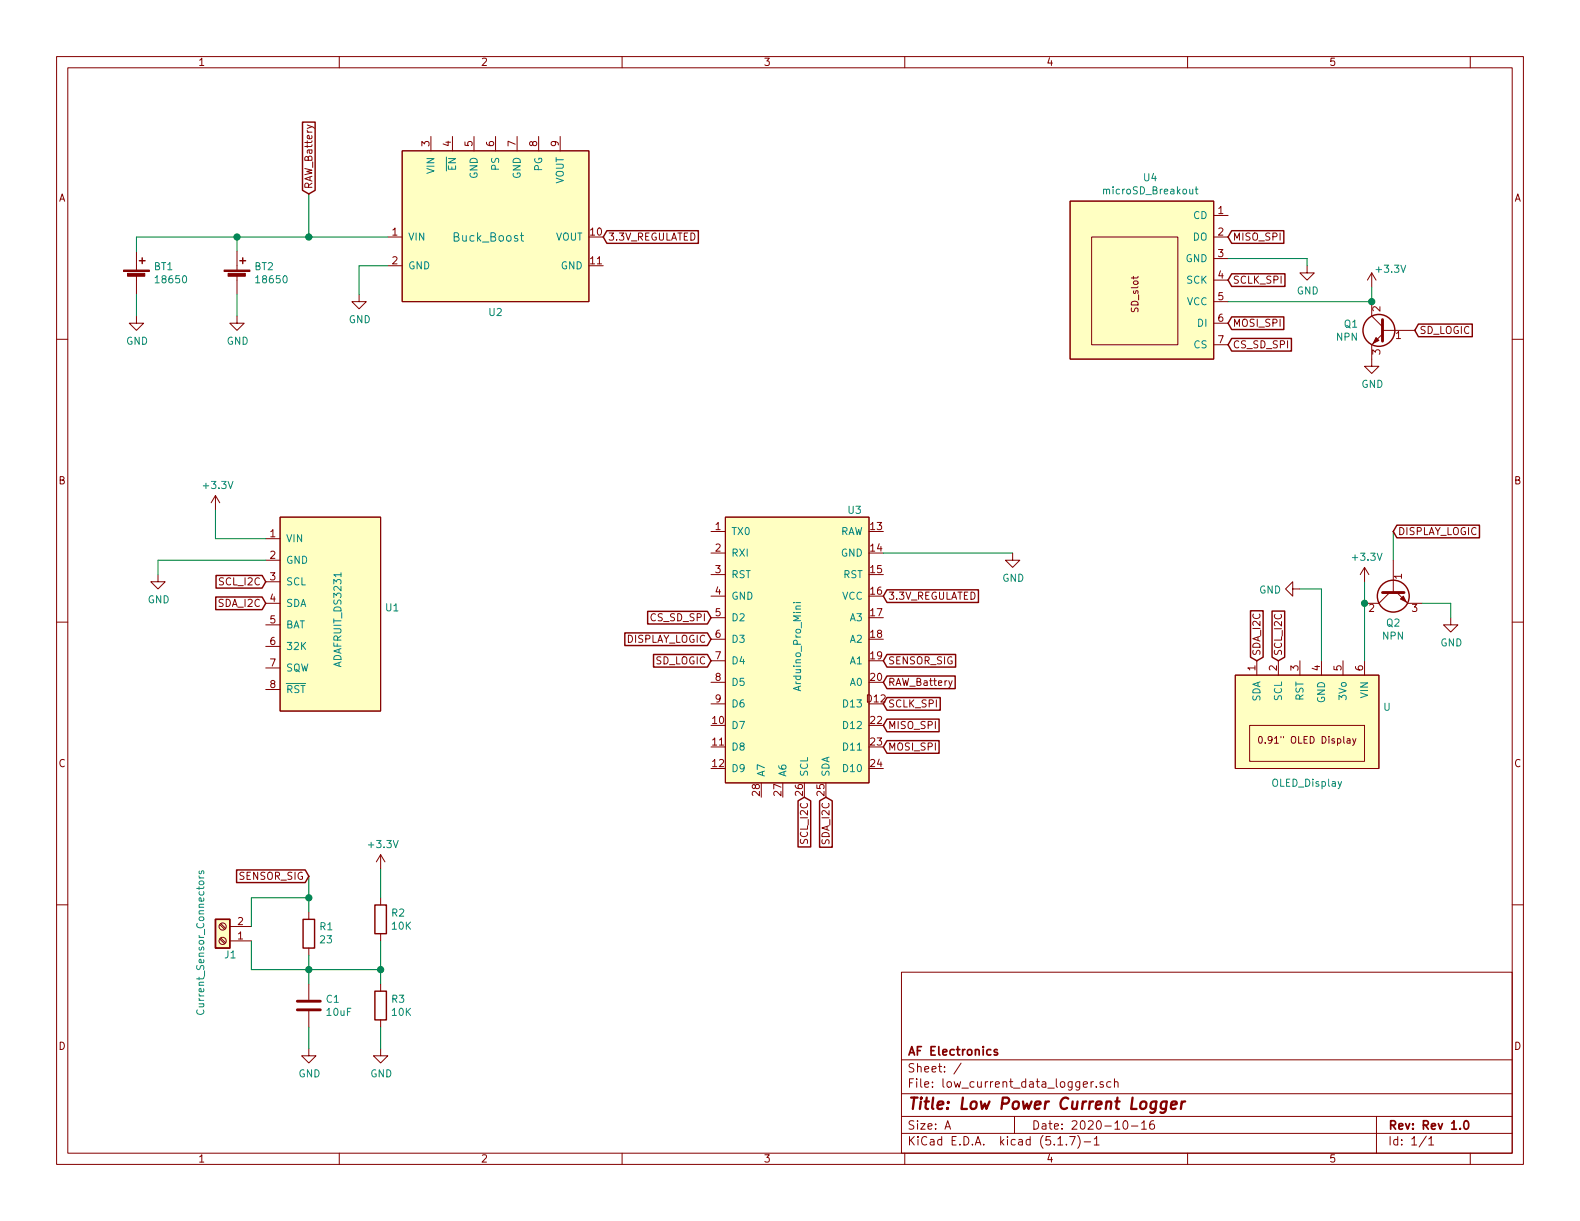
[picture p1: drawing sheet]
<svg xmlns="http://www.w3.org/2000/svg" width="279mm" height="216mm" viewBox="0 0 279 216" stroke-linecap="round" stroke-linejoin="round" font-family="sans-serif">
<g fill="none" stroke="#840000" stroke-width=".18">
<path d="M10 10h259.4v195.9h-259.4zM12 12h255.4v191.9h-255.4zM60 10v2M110 10v2M160 10v2M210 10v2M260 10v2M54.3 22.1l1.2 .4 .1 .2M71.1 26.7h33v26.6h-33zM76.2 24.1v2.6M80 24.1v2.6M83.8 24.1v2.6"/>
<path d="M87.6 24.1v2.6M91.4 24.1v2.6M95.2 24.1v2.6M99.1 24.1v2.6M189.2 35.6h25.4v27.9h-25.4zM214.6 38.1h2.6M10 60h2M24.1 55.9v1.3h1.3l-1.3 1.2-1.2-1.2h1.2M24.1 44.5v3.3M24.1 48.8v3.3M41.9 55.9v1.3h1.3l-1.3 1.2-1.3-1.2h1.3M41.9 44.5v3.3"/>
<path d="M41.9 48.8v3.3M63.5 52.1v1.2h1.3l-1.3 1.3-1.3-1.3h1.3M68.6 41.9h2.5M68.6 47h2.5M193 41.9h15.3v19.1h-15.3zM214.6 41.9h2.6M214.6 45.7h2.6M214.6 49.5h2.6M214.6 53.3h2.6M214.6 57.2h2.6M231.1 47v1.3h1.3l-1.3 1.2-1.2-1.2h1.2M242.6 48.3l-.8 1.2"/>
<path d="M242.6 48.3v2.5M242.6 53.3v2.6l1.9 1.9M242.6 48.3l.7 1.2M244.5 59.1l-1.9 1.9v3.8h1.2l-1.2 1.2-1.3-1.2h1.3M244.5 58.4h5.7M267.4 60h2M214.6 61h2.6M38.1 87.6l-.8 1.3M38.1 87.6v2.6M38.1 87.6l.8 1.3M47 95.3h2.5M47 99.1h2.5"/>
<path d="M49.5 91.4h17.8v34.3h-17.8zM125.7 94h2.6M125.7 97.8h2.6M128.3 91.4h25.4v47h-25.4zM179.1 97.8v1.3h1.2l-1.2 1.2-1.3-1.2h1.3M246.4 99.1v5.7M10 110h2M27.9 101.6v1.3h1.3l-1.3 1.2-1.2-1.2h1.2M47 102.9h2.5M47 106.7h2.5M47 110.5h2.5M47 114.3h2.5"/>
<path d="M47 118.1h2.5M125.7 101.6h2.6M125.7 105.4h2.6M125.7 109.2h2.6M125.7 113h2.6M125.7 116.8h2.6M218.4 119.4h25.4v16.5h-25.4zM222.2 116.8v2.6M226.1 116.8v2.6M228.6 104.1v-1.2l-1.3 1.2 1.3 1.3v-1.3h1.3M229.9 116.8v2.6M233.7 116.8v2.6"/>
<path d="M237.5 116.8v2.6M241.3 100.3l-.8 1.3M241.3 100.3v2.6M241.3 116.8v2.6M241.3 100.3l.8 1.3M245.7 104.8l-1.9 1.9h-2.5M247 104.8l1.9 1.9h2.6M256.5 109.2v1.3h1.3l-1.3 1.3-1.2-1.3h1.2M267.4 110h2M47 121.9h2.5M125.7 120.7h2.6M125.7 124.5h2.6"/>
<path d="M168.4 120.4l-.5 1.1-.1 .1M221 128.3h20.3v6.3h-20.3zM222.7 130.3l.1-.1a.65 .65 0 0 1 .4 .6 .65 .65 0 0 1-.4 .6l-.2-.4zM238.2 130.7h.5v.7M238.7 130.9l-.5 .1v.1v.3h.5M239.2 130.6l.3 .8M239.8 130.6l-.4 1.1-.2 .1M10 160h2M67.3 151.1v2.6M67.3 158.8v1.2M67.3 151.1l-.8 1.3M67.3 151.1l.8 1.3"/>
<path d="M267.4 160h2M38.9 163.5l.8 .8M38.9 166l.8 .9M39 163.3l.9 .9M39 165.9l.9 .8M40.6 166.4h3.8M40.6 163.8h3.8M54.6 161.3v1.3M54.6 167.6v1.3M54.6 174v2.8M54.6 178.8v2.8M67.3 165.1v1.3"/>
<path d="M67.3 174v1.3M159.4 171.9h108v32h-108zM54.6 185.4v1.3h1.3l-1.3 1.3-1.3-1.3h1.3M67.3 185.4v1.3h1.3l-1.3 1.3-1.3-1.3h1.3M67.3 180.3v1.3M159.4 197.4h108M159.4 193.4h108M159.4 187.4h108M167.1 199.7l.5-1.5 .5 1.5M167.2 199.2h.8M170 188l-1.3 1.9M179.4 197.4v3"/>
<path d="M192.9 191.3v1M193.4 191.3h-.3l-.2 .2M193.9 192.1v.2M195.1 191.3h-.4l-.2 .2 .1 .2 .5 .1v.4h-.6M196.4 191.3h-.4l-.3 .2 .1 .6 .2 .2 .4-.1M197.1 191.4l.2-.1h.3l.1 1M197.1 190.8v1.5M198.8 198.2h.3a.94 .94 0 0 1 0 1.5 .8 .8 0 0 1-.6-.7 .8 .8 0 0 1 .3-.8zM200.1 199.1h1.1M201.9 198.6l.4-.4v1.5M201.9 199.7h.8M204 198.2a.59 .59 0 0 0-.7 .6l.1 .7 .2 .2 .5-.2 .1-.5-.2-.2h-.4l-.3 .2"/>
<path d="M243.4 197.4v6.5M60 203.9v2M110 203.9v2M159.4 200.4h108M160 203.9v2M187.1 202.5h.8M188.6 202.3v.2M189.2 201h.9l-.6 1.5M190.6 200.8a1.71 1.71 0 0 1 0 2.2M191.7 201.9h1.2M193.5 201.4l.4-.4v1.5M193.5 202.5h.9"/>
<path d="M210 203.9v2M252.2 200.9l-1.2 1.9M252.7 201.4l.4-.4v1.5M252.7 202.5h.8M260 203.9v2"/>
<circle cx="39.4" cy="166.4" r=".63"/>
<circle cx="39.4" cy="163.8" r=".63"/>
</g>
<path d="M176.4 185.6h-.4l-.2 .2 .1 .2 .5 .1v.4h-.6M259.1 198.2h.1a.8 .8 0 0 1 .5 .7 .8 .8 0 0 1-.5 .8 1 1 0 0 1-.1-1.5z" fill="none" stroke="#840000" stroke-width=".3"/>
<path d="M206.3 194.8a.68 .68 0 0 0-1 .3l-.1 .6 .2 .3 .2 .1 .6-.1M206.3 194.8l-.2 1.6a.62 .62 0 0 1-.9 .3M207.1 195.4l1-.2-.1-.4h-.7l-.3 1 .3 .3 .6-.1M209 194.8l-.2 1.3M209.6 194.8a.55 .55 0 0 0-.7 .3" fill="none" stroke="#840000" stroke-width=".41"/>
<g fill="#ffffc2" stroke="#ffffc2" stroke-width=".18">
<path d="M193 41.9h15.3v19.1h-15.3z"/>
<path d="M189.2 35.6h25.4v27.9h-25.4z"/>
<path d="M49.5 91.4h17.8v34.3h-17.8z"/>
<path d="M218.4 119.4h25.4v16.5h-25.4z"/>
<path d="M128.3 91.4h25.4v47h-25.4z"/>
<path d="M71.1 26.7h33v26.6h-33z"/>
<path d="M38.1 162.6h2.5v5h-2.5z"/>
</g>
<g fill="none" stroke="#008484" stroke-width=".18">
<path d="M210.4 33.5v.7l.3 .1 .2-.1M210.9 33.5v.8M211.4 33.5h.4M211.5 33v1.1l.3 .2M92 41.7h.6M92.2 41.1v1.3l.4 .2M140.3 106.6h.1M140.7 106.6h.9M141.6 107.2h-.8l-.1 .3 .2 .2M35.2 154.9l.2 .3M35.2 155.2h.8M35.3 154l-.1 .3 .2 .2h.2l.1-.5h.3v.5"/>
<path d="M34.9 178.6a.6 .6 0 0 0 .4 .8 .6 .6 0 0 0 .7-.6l-.1-.2"/>
</g>
<g fill="none" stroke="#840000" stroke-width=".25">
<path d="M53.5 21.6h2.2v12.1l-1.1 .6-1.1-.6zM24.6 46.1h1.1M25.1 45.6v1M42.4 46.1h1M42.9 45.6v1M107.3 40.8h16.2v2.2h-16.2l-.6-1.1zM217.8 59.8h10.6v2.3h-10.6l-.6-1.1zM217.8 48.4h9.4v2.2h-9.4l-.6-1.1zM217.8 40.8h9.2v2.2h-9.2l-.6-1.1zM217.8 56h9.2v2.3h-9.2l-.6-1.1zM250.8 57.3h9.5v2.2h-9.5l-.6-1.1zM247 92.9h14.6v2.2h-14.6l-.6-1.1z"/>
<path d="M38.2 105.6h8.2l.6 1.1-.6 1.1h-8.2zM38.2 101.8h8.2l.6 1.1-.6 1.1h-8.2zM110.5 111.9h14.6l.6 1.1-.6 1.1h-14.6zM114.5 108.1h10.6l.6 1.1-.6 1.1h-10.6zM115.6 115.7h9.5l.6 1.1-.6 1.2h-9.5zM156.8 104.3h16.2v2.2h-16.2l-.6-1.1zM156.8 115.7h12.2v2.3h-12.2l-.6-1.2zM156.8 119.5h12.1v2.3h-12.1l-.6-1.1zM221.1 108h2.3v8.2l-1.2 .6-1.1-.6zM224.9 108.1h2.3v8.1l-1.1 .6-1.2-.6zM156.8 123.3h9.5v2.3h-9.5l-.6-1.1zM156.8 127.2h9.3v2.2h-9.3l-.6-1.1z"/>
<path d="M156.8 131h9.3v2.2h-9.3l-.6-1.1zM41.8 153.8h12.2l.6 1.1-.6 1.2h-12.2zM141.1 141.6l1.1-.6 1.2 .6v8.2h-2.3zM144.9 141.6l1.1-.6 1.2 .6v8.2h-2.3zM38.1 162.6h2.5v5h-2.5zM53.6 162.6h2v5h-2zM66.3 160h2v5.1h-2zM66.3 175.3h2v5h-2z"/>
<circle cx="243.8" cy="58.4" r="2.82"/>
<circle cx="246.4" cy="105.4" r="2.82"/>
</g>
<path d="M244.5 56.5v3.8M244.5 104.8h3.8M52.6 178.6h4M52.6 177h4" fill="none" stroke="#840000" stroke-width=".51"/>
<g fill="#840000" stroke="#840000" stroke-width=".18">
<path d="M247.6 105.9l.6-.5 .5 1z"/>
<path d="M243.3 59.7l.5 .5-1 .5z"/>
<path d="M21.8 47.8h4.6v.2h-4.6z"/>
<path d="M22.6 48.3h3v.5h-3z"/>
<path d="M39.6 47.8h4.6v.2h-4.6z"/>
<path d="M40.3 48.3h3.1v.5h-3.1z"/>
</g>
<g fill="none" stroke="#008400" stroke-width=".18">
<path d="M54.6 34.3v7.6M24.1 52.1v3.8M41.9 41.9v2.6M41.9 52.1v3.8M68.6 47h-5.1v5.1M68.6 41.9h-44.5v2.6M217.2 45.7h13.9v1.3M242.6 50.8v2.5h-25.4M38.1 90.2v5.1h8.9M47 99.1h-19.1v2.5M156.2 97.8h22.9M246.4 94v5.1"/>
<path d="M229.9 104.1h3.8v12.7M241.3 102.9v13.9M251.5 106.7h5v2.5M54.6 158.8h-10.2v5M54.6 154.9v6.4M67.3 153.7v5.1M44.4 166.4v5.1h22.9M54.6 168.9v5.1M67.3 166.4v7.6M54.6 181.6v3.8M67.3 181.6v3.8"/>
</g>
<g fill="#008400" stroke="#008400" stroke-width=".25">
<circle cx="54.6" cy="171.5" r=".51"/>
<circle cx="242.6" cy="53.3" r=".51"/>
<circle cx="67.3" cy="171.5" r=".51"/>
<circle cx="241.3" cy="106.7" r=".51"/>
<circle cx="41.9" cy="41.9" r=".51"/>
<circle cx="54.6" cy="158.8" r=".51"/>
<circle cx="54.6" cy="41.9" r=".51"/>
</g>
<text font-size="2.8" fill="#840000" x="160.4" y="196.2">Title: Low Power Current Logger</text>
<text font-size="2.1" fill="#008484" x="80.3" y="42.7">Buck_Boost</text>
<g font-size="2.1" fill="#840000">
<text x="160.4" y="189.6">Sheet: /</text>
<text x="160.4" y="186.6">AF Electronics</text>
<text x="160.4" y="192.3">File: low_current_data_logger.sch</text>
<text x="160.4" y="202.5">KiCad E.D.A. kicad (5.1.7)-1</text>
<text x="160.4" y="199.7">Size: A</text>
<text x="182.4" y="199.7">Date: 2020-10-16</text>
<text x="245.4" y="199.7">Rev: Rev 1.0</text>
<text x="245.4" y="202.5">Id: 1/1</text>
</g>
<g font-size="1.8" fill="#840000">
<text x="35" y="11.6">1</text>
<text x="85" y="11.6">2</text>
<text x="135" y="11.6">3</text>
<text x="185" y="11.6">4</text>
<text x="235" y="11.6">5</text>
<text x="75.9" y="25.9" transform="rotate(-90 75.9 25.9)">3</text>
<text x="79.8" y="25.9" transform="rotate(-90 79.8 25.9)">4</text>
<text x="83.6" y="25.9" transform="rotate(-90 83.6 25.9)">5</text>
<text x="87.4" y="25.9" transform="rotate(-90 87.4 25.9)">6</text>
<text x="91.2" y="25.9" transform="rotate(-90 91.2 25.9)">7</text>
<text x="95" y="25.9" transform="rotate(-90 95 25.9)">8</text>
<text x="98.8" y="25.9" transform="rotate(-90 98.8 25.9)">9</text>
<text x="10.4" y="35.6">A</text>
<text x="55.2" y="33.5" transform="rotate(-90 55.2 33.5)">RAW_Battery</text>
<text x="267.8" y="35.6">A</text>
<text x="69.4" y="41.7">1</text>
<text x="104.4" y="41.7">10</text>
<text x="215.4" y="37.8">1</text>
<text x="215.4" y="41.7">2</text>
<text x="69.4" y="46.7">2</text>
<text x="104.4" y="46.7">11</text>
<text x="107.5" y="42.5">3.3V_REGULATED</text>
<text x="215.4" y="45.5">3</text>
<text x="218" y="42.5">MISO_SPI</text>
<text x="215.4" y="49.3">4</text>
<text x="215.4" y="53.1">5</text>
<text x="218" y="50.2">SCLK_SPI</text>
<text x="215.4" y="56.9">6</text>
<text x="218" y="57.8">MOSI_SPI</text>
<text x="244.1" y="55.1" transform="rotate(-90 244.1 55.1)">2</text>
<text x="246.8" y="59.9">1</text>
<text x="251" y="59.1">SD_LOGIC</text>
<text x="215.4" y="60.7">7</text>
<text x="218" y="61.6">CS_SD_SPI</text>
<text x="244.1" y="62.7" transform="rotate(-90 244.1 62.7)">3</text>
<text x="10.4" y="85.6">B</text>
<text x="267.8" y="85.6">B</text>
<text x="47.8" y="95">1</text>
<text x="126.5" y="93.7">1</text>
<text x="154" y="93.7">13</text>
<text x="247.2" y="94.6">DISPLAY_LOGIC</text>
<text x="47.8" y="98.8">2</text>
<text x="126.5" y="97.5">2</text>
<text x="126.5" y="101.3">3</text>
<text x="154" y="97.5">14</text>
<text x="154" y="101.3">15</text>
<text x="38.7" y="107.3">SDA_I2C</text>
<text x="38.9" y="103.5">SCL_I2C</text>
<text x="47.8" y="102.6">3</text>
<text x="47.8" y="106.4">4</text>
<text x="126.5" y="105.2">4</text>
<text x="154" y="105.2">16</text>
<text x="157" y="106">3.3V_REGULATED</text>
<text x="247.9" y="102.4" transform="rotate(-90 247.9 102.4)">1</text>
<text x="47.8" y="110.2">5</text>
<text x="110.7" y="113.7">DISPLAY_LOGIC</text>
<text x="115.2" y="109.9">CS_SD_SPI</text>
<text x="126.5" y="109">5</text>
<text x="126.5" y="112.8">6</text>
<text x="154" y="109">17</text>
<text x="154" y="112.8">18</text>
<text x="242.1" y="108.2">2</text>
<text x="249.7" y="108.2">3</text>
<text x="47.8" y="114">6</text>
<text x="47.8" y="117.9">7</text>
<text x="115.9" y="117.5">SD_LOGIC</text>
<text x="126.5" y="116.6">7</text>
<text x="154" y="116.6">19</text>
<text x="157" y="117.5">SENSOR_SIG</text>
<text x="222" y="118.6" transform="rotate(-90 222 118.6)">1</text>
<text x="222.9" y="116.1" transform="rotate(-90 222.9 116.1)">SDA_I2C</text>
<text x="225.8" y="118.6" transform="rotate(-90 225.8 118.6)">2</text>
<text x="226.7" y="116.1" transform="rotate(-90 226.7 116.1)">SCL_I2C</text>
<text x="229.6" y="118.6" transform="rotate(-90 229.6 118.6)">3</text>
<text x="233.4" y="118.6" transform="rotate(-90 233.4 118.6)">4</text>
<text x="237.2" y="118.6" transform="rotate(-90 237.2 118.6)">5</text>
<text x="241" y="118.6" transform="rotate(-90 241 118.6)">6</text>
<text x="47.8" y="121.7">8</text>
<text x="126.5" y="120.4">8</text>
<text x="126.5" y="124.2">9</text>
<text x="153.3" y="124.2">D12</text>
<text x="154" y="120.4">20</text>
<text x="157" y="121.3">RAW_Battery</text>
<text x="157" y="125.1">SCLK_SPI</text>
<text x="126" y="128">10</text>
<text x="126" y="131.8">11</text>
<text x="154" y="128">22</text>
<text x="154" y="131.8">23</text>
<text x="157" y="128.9">MISO_SPI</text>
<text x="10.4" y="135.6">C</text>
<text x="126" y="135.6">12</text>
<text x="154" y="135.6">24</text>
<text x="157" y="132.7">MOSI_SPI</text>
<text x="267.8" y="135.6">C</text>
<text x="134.4" y="140.7" transform="rotate(-90 134.4 140.7)">28</text>
<text x="138.2" y="140.7" transform="rotate(-90 138.2 140.7)">27</text>
<text x="142" y="140.7" transform="rotate(-90 142 140.7)">26</text>
<text x="145.8" y="140.7" transform="rotate(-90 145.8 140.7)">25</text>
<text x="142.9" y="149" transform="rotate(-90 142.9 149)">SCL_I2C</text>
<text x="146.7" y="149.2" transform="rotate(-90 146.7 149.2)">SDA_I2C</text>
<text x="42.3" y="155.6">SENSOR_SIG</text>
<text x="42.1" y="166.1">1</text>
<text x="42.1" y="163.6">2</text>
<text x="10.4" y="185.6">D</text>
<text x="267.8" y="185.6">D</text>
<text x="35" y="205.5">1</text>
<text x="85" y="205.5">2</text>
<text x="135" y="205.5">3</text>
<text x="185" y="205.5">4</text>
<text x="235" y="205.5">5</text>
</g>
<g font-size="1.8" fill="#008484">
<text x="76.8" y="30.6" transform="rotate(-90 76.8 30.6)">VIN</text>
<text x="80.6" y="30.1" transform="rotate(-90 80.6 30.1)">EN</text>
<text x="84.5" y="31.6" transform="rotate(-90 84.5 31.6)">GND</text>
<text x="88.3" y="30" transform="rotate(-90 88.3 30)">PS</text>
<text x="92.1" y="31.6" transform="rotate(-90 92.1 31.6)">GND</text>
<text x="95.9" y="30.3" transform="rotate(-90 95.9 30.3)">PG</text>
<text x="99.7" y="32.6" transform="rotate(-90 99.7 32.6)">VOUT</text>
<text x="195.5" y="34.4">microSD_Breakout</text>
<text x="202.3" y="32.1">U4</text>
<text x="211" y="38.7">CD</text>
<text x="27.3" y="47.8">BT1</text>
<text x="45" y="47.8">BT2</text>
<text x="72.1" y="42.5">VIN</text>
<text x="72.1" y="47.6">GND</text>
<text x="98.2" y="42.5">VOUT</text>
<text x="99.2" y="47.6">GND</text>
<text x="209.7" y="46.4">GND</text>
<text x="211" y="42.5">DO</text>
<text x="27.8" y="50.1">18650</text>
<text x="45.5" y="50.1">18650</text>
<text x="209.9" y="50.2">SCK</text>
<text x="209.9" y="54">VCC</text>
<text x="229.3" y="52.1">GND</text>
<text x="243.5" y="48.2">+3.3V</text>
<text x="61.7" y="57.2">GND</text>
<text x="86.5" y="55.9">U2</text>
<text x="211.8" y="57.8">DI</text>
<text x="237.7" y="57.9">Q1</text>
<text x="22.3" y="61">GND</text>
<text x="40.1" y="61">GND</text>
<text x="211.2" y="61.6">CS</text>
<text x="236.3" y="60.2">NPN</text>
<text x="240.7" y="68.6">GND</text>
<text x="36.1" y="86.5">+3.3V</text>
<text x="50.5" y="95.9">VIN</text>
<text x="129.3" y="94.6">TX0</text>
<text x="148.4" y="94.6">RAW</text>
<text x="150" y="90.9">U3</text>
<text x="50.5" y="99.7">GND</text>
<text x="129.3" y="98.4">RXI</text>
<text x="148.7" y="98.4">GND</text>
<text x="239.3" y="99.2">+3.3V</text>
<text x="26.1" y="106.7">GND</text>
<text x="50.5" y="103.5">SCL</text>
<text x="50.5" y="107.3">SDA</text>
<text x="129.3" y="102.2">RST</text>
<text x="129.3" y="106">GND</text>
<text x="148.9" y="106">VCC</text>
<text x="149.1" y="102.2">RST</text>
<text x="177.2" y="102.9">GND</text>
<text x="222.7" y="105">GND</text>
<text x="50.5" y="111.1">BAT</text>
<text x="68.2" y="108.1">U1</text>
<text x="129.3" y="109.9">D2</text>
<text x="129.3" y="113.7">D3</text>
<text x="150.4" y="109.9">A3</text>
<text x="150.4" y="113.7">A2</text>
<text x="244.5" y="113.1">NPN</text>
<text x="245.2" y="110.8">Q2</text>
<text x="50.5" y="114.9">32K</text>
<text x="50.5" y="118.7">SQW</text>
<text x="60.4" y="117.7" transform="rotate(-90 60.4 117.7)">ADAFRUIT_DS3231</text>
<text x="129.3" y="117.5">D4</text>
<text x="150.4" y="117.5">A1</text>
<text x="254.7" y="114.3">GND</text>
<text x="50.5" y="122.6">RST</text>
<text x="129.3" y="121.3">D5</text>
<text x="129.3" y="125.1">D6</text>
<text x="141.7" y="121.9" transform="rotate(-90 141.7 121.9)">Arduino_Pro_Mini</text>
<text x="149.4" y="125.1">D13</text>
<text x="150.4" y="121.3">A0</text>
<text x="222.9" y="124.1" transform="rotate(-90 222.9 124.1)">SDA</text>
<text x="226.7" y="123.9" transform="rotate(-90 226.7 123.9)">SCL</text>
<text x="230.5" y="123.9" transform="rotate(-90 230.5 123.9)">RST</text>
<text x="234.3" y="124.3" transform="rotate(-90 234.3 124.3)">GND</text>
<text x="238.1" y="123.6" transform="rotate(-90 238.1 123.6)">3Vo</text>
<text x="241.9" y="123.3" transform="rotate(-90 241.9 123.3)">VIN</text>
<text x="244.7" y="125.7">U</text>
<text x="129.3" y="128.9">D7</text>
<text x="149.4" y="128.9">D12</text>
<text x="129.3" y="132.7">D8</text>
<text x="129.3" y="136.5">D9</text>
<text x="135.3" y="137.4" transform="rotate(-90 135.3 137.4)">A7</text>
<text x="139.1" y="137.4" transform="rotate(-90 139.1 137.4)">A6</text>
<text x="142.9" y="137.4" transform="rotate(-90 142.9 137.4)">SCL</text>
<text x="146.7" y="137.4" transform="rotate(-90 146.7 137.4)">SDA</text>
<text x="149.4" y="132.7">D11</text>
<text x="149.4" y="136.5">D10</text>
<text x="225" y="139.1">OLED_Display</text>
<text x="65.4" y="150">+3.3V</text>
<text x="56.6" y="164.5">R1</text>
<text x="56.7" y="166.8">23</text>
<text x="69.3" y="162.1">R2</text>
<text x="69.4" y="164.4">10K</text>
<text x="39.8" y="169.5">J1</text>
<text x="36.1" y="178.8" transform="rotate(-90 36.1 178.8)">Current_Sensor_Connectors</text>
<text x="57.7" y="177.3">C1</text>
<text x="57.9" y="179.6">10uF</text>
<text x="69.3" y="177.3">R3</text>
<text x="69.4" y="179.6">10K</text>
<text x="52.8" y="190.5">GND</text>
<text x="65.5" y="190.5">GND</text>
</g>
<g font-size="1.7" fill="#840000">
<text x="201.3" y="55.2" transform="rotate(-90 201.3 55.2)">SD_slot</text>
<text x="223.4" y="131.5">0.91&quot; OLED Display</text>
</g>
</svg>
